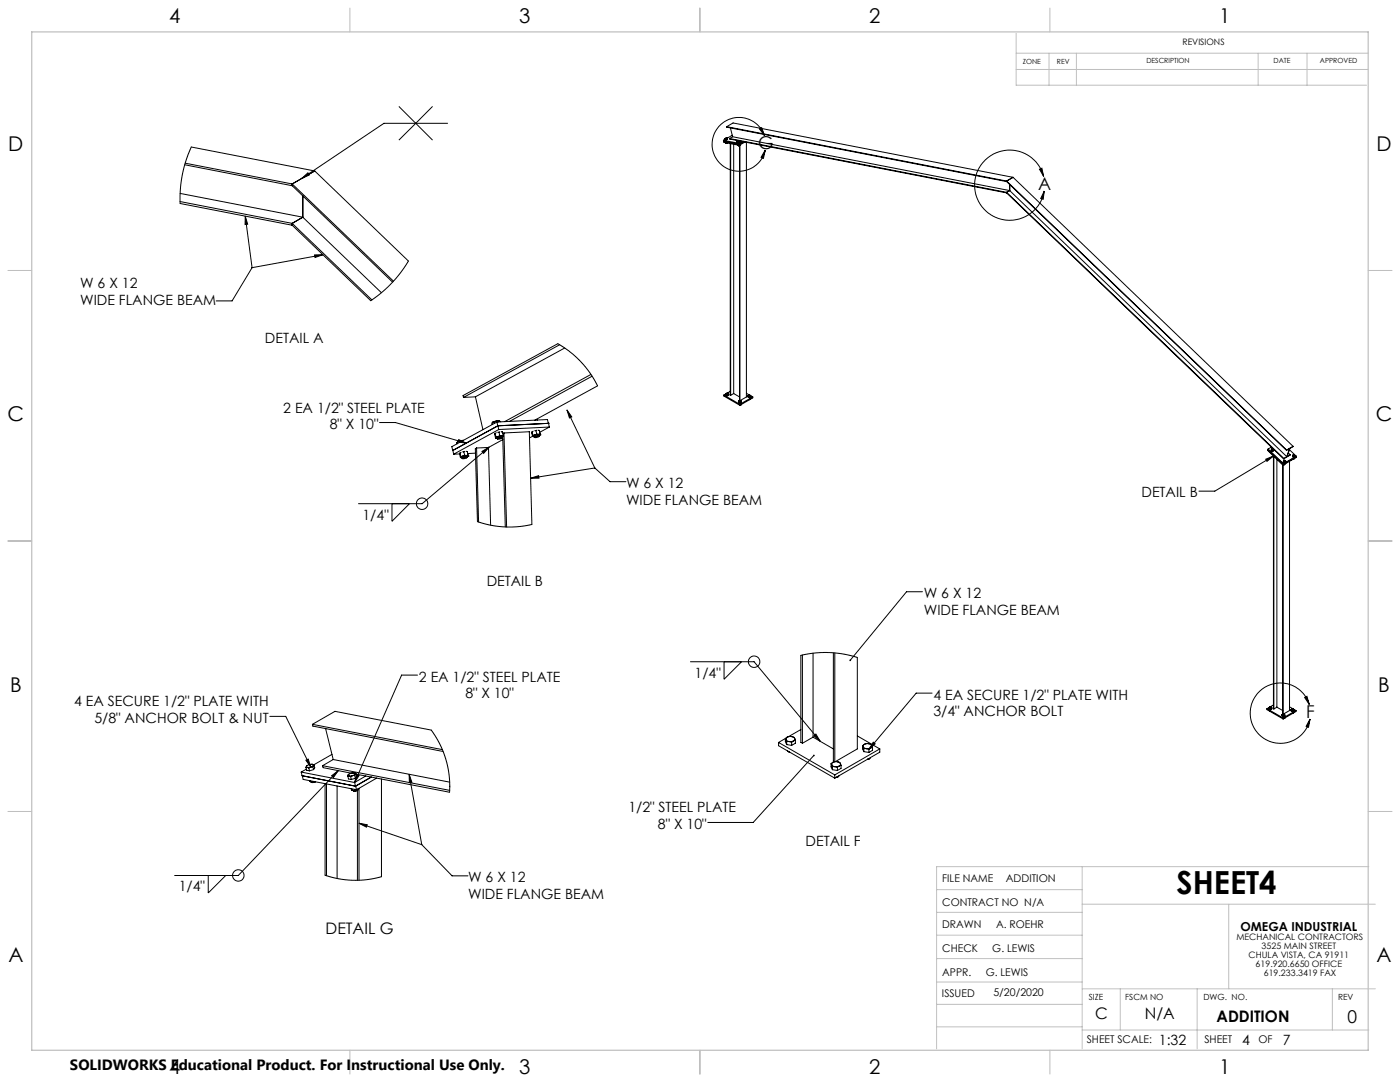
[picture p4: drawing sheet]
<svg xmlns="http://www.w3.org/2000/svg" width="559mm" height="432mm" viewBox="0 0 559 432" stroke-linecap="round" stroke-linejoin="round" font-family="sans-serif">
<g fill="none" stroke="#c0c0c0" stroke-width=".4">
<path d="M139.7 3.2v9.5M279.4 3.2v9.5M405.6 13.3v20.7h139.9M419.1 3.2v9.5M405.6 21.2h140.5M405.6 27.7h140.5M418.7 21.2v12.8M429.6 21.2v12.8M502.2 21.2v12.8M521.7 21.2v12.8M3.1 107.9h9.6M546.1 107.9h9.5"/>
<path d="M3.1 215.9h9.6M546.1 215.9h9.5M3.1 323.8h9.6M546.1 323.8h9.5M373.8 355h58.1M431.9 345.9v72.7M546.3 345.9h-172.5v72.7M373.8 373.2h58.1M373.8 364.1h58.1M431.9 360.9h117.1M490.4 360.9v33.7M373.8 382.6h58.1"/>
<path d="M373.8 391.9h58.1M431.9 394.6h117.1M447.1 394.6v16.5M477.8 394.6v24M531.8 394.6v16.5M139.7 419.1v9.6M279.4 419.1v9.6M373.8 409.8h58.1M373.8 400.8h58.1M419.1 419.1v9.6M431.9 411.1h114.4"/>
</g>
<path d="M12.7 12.7h533.4v406.4h-533.4z" fill="none" stroke="#c0c0c0" stroke-width=".5"/>
<g fill="none" stroke="#000" stroke-width=".4">
<path d="M159.2 42.5l13.4 13.4M172.6 42.5l-13.4 13.4M178.6 49.2h-25.4l-32.8 22M288.7 56l6.2 1.2M288.7 56l.2 .4M288.9 56.4h.1M288.9 56.4l6.1 1.2 1.8-1M288.9 56.4l.1 .4 6.1 1.2M289.3 55.5h.2M289.3 55.5l.4 .3M289.3 55.3l.2 .2M289.3 55.3v.2"/>
<path d="M289.3 55.7l-.6 .3M289.4 55.3h-.1M289.4 55.2v.1M289.5 55.5h.1M289.6 55.5l.1 .3M289.7 55.1l-.4 .2M289.7 57h.1M289.7 57l.1 .1M289.8 57.1h.1M289.8 57v.1M289.8 57.1h.2M289.8 55.4l-.2 .1"/>
<path d="M289.8 55.4l-.3 .1M289.9 57.1h.1M289.9 57.1h.5l-.4 .1M289.9 57.1l.1 .1M290 55.1h.1M290.1 55.1h-.4M290.1 55.1v.1M290.1 55.1l.1 .1M290.1 50.6v.2l111.7 21.7M290.1 50.6l111.7 21.6M290.1 50.6l2.5-1.5 111.8 21.7M290.1 55.4h-.3"/>
<path d="M290.1 55.4l.1 .3M290.1 55.2l-.3 .2M290.1 55.2v.2M290.2 55.7l-.5 .1M290.2 57.1h-.2M290.2 55.2h-.1M290.2 55.2v.5M291.2 55.3l110.6 21.5M291.2 55.3l3.3 .8M291.5 57.3l.1 100.5M291.5 51l.9 3.6M291.6 57.4v100.4"/>
<path d="M292.3 54l-2.1 1.2M292.4 54.6l110.6 21.5M292.4 54.6l-1.2 .7M292.8 57.6v99.5M294.1 56.4h.1M294.1 56.4l.4 .4M294.1 56.3l.1 .1M294.1 56.3v.1M294.2 56.3h-.1M294.2 56.2v.1M294.2 56.4l.2 .1M294.4 56.5l.1 .3"/>
<path d="M294.4 56.1l-.3 .2M294.4 57.9h.1M294.5 57.9v.1M294.5 58l.1 .1M294.5 58.1h.1M294.5 57.9l.1 .2M294.6 58.1h.2M294.6 56.4l-.2 .1M294.6 56.4h-.4M294.7 58.1h.1M294.8 56.1h.1M294.8 56.1h-.4"/>
<path d="M294.8 56.1l.1 .1M294.8 56.1l.2 .1M294.9 56.4h-.3M294.9 56.4v.3M294.9 57.2l.2 .8M294.9 56.2l-.3 .2M294.9 56.2v.2M294.9 56.7l-.4 .1M295 56.2h-.1M295 56.2l-.1 .5M295 56.2l106.8 20.8M295 58l-.2 .1"/>
<path d="M295 58h.1M295.2 58.1v101.7M295.2 58h.1M295.2 58h-.2M295.2 58l-.4 .1M295.2 58l-.5 .1M295.3 57.9l-.1 .1M296.1 56.4l-1.2 .8M297.4 56.7l-2.3 1.3M297.9 56.8v101.6l-2.6 1.5v-102M303.1 51.4l.9-.5 1.1 3.2zM305.1 54.1a10.7 10.7 0 0 0-16.8-5 10.7 10.7 0 0 0 .9 17.6 10.7 10.7 0 0 0 16.2-6.8"/>
<path d="M305.4 59.9l-.7 3.3-.9-.4zM71.9 77.2l49 9.5M73.7 65.8l42.9 8.3M73.9 65.1l42.7 8.3M116.6 73.4l40.5 38.8M116.6 74.1l40.1 38.5M116.6 73.4v.7M120.4 71.2l2.5-2.2 .6 .8zM120.9 78.2v8.5M125.6 68.2l-49.3-9.5-.7 1.7-1.7 4.7-1.4 5.9-.6 5.2v5l44.7 8.7M125.6 68.2l37.4 36-3.1 4.7-3 3.5-4.6 4.4-4.3 3.2-31.4-30.1M125.6 68.2l-9 5.2"/>
<path d="M401.8 72.2l111.7 107.4M401.8 72.5l111.7 107.2M401.8 72.2v.3M401.8 76.8v.2M401.8 77l110.5 106.1M401.8 76.8l110.6 106.2M403 76.1l110.6 106.1M403 73.6v2.5M403 76.1l-1.2 .7M404.4 70.8l111.7 107.3M404.4 70.8l-2.6 1.4M414.9 67.5l1-.4 .7 3.3z"/>
<path d="M416.6 70.4a14 14 0 0 0-21.9-7.8 14 14 0 0 0 1 23.2 14 14 0 0 0 21.1-9.6M416.8 76.2l-.4 3.3-1-.3zM71.9 80.4l44.7 8.7M97.9 86.3l.9 3.2-1 .1zM97.9 86.3l2.7 20.5M116.6 89.1v.8M116.6 89.1l31.8 30.6M120.9 86.7l31.3 30.1M120.9 86.7l-4.3 2.4M100.6 106.8l-8 13.3h-6.3M125.6 101.7h3.3l-3.2 1.1zM128.9 101.7l-28.3 5.1"/>
<path d="M223.4 137.6l-38.4 21M225.4 138.9l-35.6 19.5M185 158.6l-.2-.7 37.9-20.7 4.4 2.9 5 4.5 3.4 4.3 3 5.1-25 13.7M189.8 158.4l3 13.1M189.8 158.4l-4.8 .2M235.9 149.4l-34.4 18.8M236.3 150.1l-32.9 18.1M288.9 157.7l6.4 3.7M288.9 157.7v.3l6.4 3.7M289.7 157.2l.1 .1M289.7 157.2l.2 .6M289.7 157.2l-.8 .5"/>
<path d="M289.8 157.3l.4 .2M289.8 157.3l.1 .2M289.9 157.5h.3M289.9 157.8l.6 .1M289.9 157.5v.3M289.9 157l-.1 .3M289.9 157l-.2 .2M290.2 157.5l.3 .1M290.4 156.9l-.5 .1M290.4 156.9l.4 .2M290.5 157.6v.3M290.7 157.4l-.5 .1"/>
<path d="M290.7 157.4l-.2 .2M290.8 157.1l-.1 .3M290.8 157.1l.1 .2M290.9 157.3l-.2 .1M290.9 157.3l-.4 .6M291.5 156.2l-1.3 .7M292.8 157.1l2.4 1.3M292.8 157.1l-1.2 .7M295 159.9l-.1 .3M295 159.9l-.3 .2M295.2 159.9h.3M295.2 159.9h-.2"/>
<path d="M295.2 159.8l.1 .1M295.5 159.9h-.5M295.5 159.9l.3 .2M297.9 157l1.4 .8M298.6 158v.1M298.6 158l.1 .6M298.6 158.1l.4 .2M298.6 158.1l.1 .2M298.7 158.3h.3M298.7 158.6l.6 .1M298.7 158.3v.3M298.7 157.8l-.1 .3"/>
<path d="M298.7 157.8l-.1 .2M299 158.3l.3 .1M299.2 157.7l-.5 .1M299.2 157.7l.4 .2M299.3 158.4v.3M299.3 159.5h.1M299.4 159.4l-.1 .1M299.5 158.2l-.5 .1M299.5 158.2l-.2 .2M299.6 157.9l.9 .5M299.6 157.9l-.1 .3M299.6 157.9l.1 .3"/>
<path d="M299.7 158.2h-.2M299.7 158.2v.3l-.4 .2M300.5 158.4l-5.2 3M300.5 158.4v.4l-5.2 2.9M151.5 168.6h6.3l28.3 8.2M180.7 179.8h.1M180.8 179.8l.3 1.5M182.8 176.2l-.5 .4 .1 .5M182.8 176.2l-.2 .2M183.1 175.4l3 1.4-3.3-.4zM183.3 176.1l-.5 .1M183.3 176.1l.1 .5"/>
<path d="M184.1 175.8l-.8 .3M184.1 175.8l-1.3 .4M184.9 175.8h-.8M185 175.7l-.9 .1M190.2 178.8l.8 29.5M195 178.6l.8 31M195 178.6l-4.8 .2M195.2 178.4l-26.7 22.6h-25.4M196.8 168.5l-.4 .3 .1 .6M196.8 168.5l-.2 .1M197.3 168.3l-.5 .2M197.3 168.3l.1 .6"/>
<path d="M197.5 173.1l.3 1.6M197.6 173h.1M197.6 173l.3 1.3M197.8 174.7h.1M197.8 174.8h.2M197.9 174.7l.5 .2M197.9 174.7h-.1M197.9 174.3v.4M198.1 172.7l-.5 .3M198.1 168l-.8 .3M198.1 168l-1.3 .5M198.3 168.4l.4 1.5"/>
<path d="M198.3 168.4l-18 9.9 .4 1.5M198.3 168.4l20.2-1 .4 1.5M198.6 175.2l1.7-.4-.6 .4zM198.6 172.5h.6M198.7 169.9l20.2-1 .4 1.5M198.7 169.9l-18 9.9M198.8 174.2l-.9 .1M198.8 174.2l-.9 .5M199 168h-.9M199 168v.4M199.1 171.4l-.3-1.5-18 9.9M199.1 171.4l-18 9.9"/>
<path d="M199.2 172.5l.3 1.3M199.3 168h-.3M199.3 168h-1.2M199.3 168l.4 .3M199.5 173.8l-.7 .4M199.5 173.8l.7 .2M199.5 172.3l-.3 .2M200.1 172.3l.4 .1M200.2 174l-1.4 .2M200.2 174l.6 .1M200.3 174.8l.1-.2a1.41 1.41 0 0 0-1.8 .6M200.4 172.3l.1 .1"/>
<path d="M200.4 174.7l-.2-.6-1.1 .1-.7 .4 .1 .5M200.5 172.4h.1M200.5 172.4l.3 1.3M200.7 174.3l1 36M200.7 175.4l-5.7 3.2M200.8 174.2h.1M200.8 174.1l-.4 .3M200.8 174.1v.1M200.8 173.7l-.6 .3M200.8 173.7v.4M201.2 172.8l10.1-.5 1 37-5.8 .9-5.1 .1-5.1-.6-5.7-1.5-.9-29.1 .5-.3M201.2 172.8l1 37.5"/>
<path d="M201.2 172.8l-.5 .3M212.3 172.5l.2 1.6M212.3 172.4h.1M212.4 172.4l.3 1.3M212.5 174.1h.1M212.5 174.1l-1.2 .7M212.6 174.1l.1 .1M212.7 174.1l.5 .2M212.7 174.1h-.1M212.7 173.7v.4M212.8 172l-.4 .4M213.3 174.6h.1"/>
<path d="M213.4 174.5l1.7-.3-1 .4zM213.4 171.9h.5M213.5 173.6l-.8 .1M213.5 173.6l-.8 .5M213.7 167.5l.1 .1M213.9 171.9l.3 1.3M214.1 167.4l.3 .2M214.2 173.2l-.7 .4M214.2 173.2l.7 .2M214.3 171.7l-.4 .2M214.8 171.7l.5 .1M214.9 173.4l-1.4 .2"/>
<path d="M214.9 173.4l.6 .1M215.1 174.2v-.2h-.6l-1.2 .6M215.2 171.7l.1 .1M215.2 174.1l-.3-.6-.8 .1-1 .4 .2 .5M215.3 171.8h.1M215.3 171.8l.3 1.3M215.5 173.5l-.4 .3M215.5 173.5h.1M215.6 173.1l-.7 .3M215.6 173.1l-.1 .4M218.9 168.9h.1M219.3 170.4l-20.2 1"/>
<path d="M219.3 170.4l-3.9 2.1M226.3 163.6l11.1 23.2M226.3 163.6l1.9 2.8-.9 .4zM294.7 160.1l.2 .1M294.7 160.1l.2 .7M294.9 160.2l.3 .2M294.9 160.2v.2M294.9 160.4h.3M294.9 160.8l.6 .1M294.9 160.4v.4M295.2 160.4l.3 .1M295.3 161.4v.3"/>
<path d="M295.5 160.5v.4M295.6 161.6h.1M295.6 161.6h-.1M295.7 160.4h-.5M295.7 160.4l-.2 .1M295.8 160.1l-.1 .3M295.8 160.1l.1 .2M295.9 160.3l-.2 .1M295.9 160.3v.4l-.4 .2M506.1 179.5l6.1 5.8M506.1 179.5l-.1 .3 6.1 5.8M506.2 179.2l-.1 .3"/>
<path d="M506.2 179.2l6.1 5.8M507.4 179.5l.2 .1M507.4 179.5l.3 .6M507.5 178.4l-1.3 .8M507.5 179.3l.1 .3M507.5 179.3l-.1 .2M507.6 179.6l.4 .2M507.6 179.6l.2 .2M507.8 179.8l-.1 .3M507.8 179.1l-.3 .2M507.8 179.1l.4 .2M508 179.8h-.2"/>
<path d="M508.2 179.3l.1 .3M508.2 179.3l.2 .2M508.3 179.6l-.3 .2M508.3 179.7l-.2 .3M508.4 179.5l-.1 .1M508.4 179.5l-.3 .5M513.5 179.7l1.2-.7-1.1 3.2M513.5 179.6v.1M514.7 179.5l2.7 2.6M516.1 178.1l-2.6 1.5M516.1 178.1l-1.3 .9-1 3.2 1.1-.7M183.4 181.2l-2.3 .1"/>
<path d="M183.5 180.9l.3 1.7M183.6 180.8h.1M183.6 180.8l.3 1.3M183.8 182.6h.1M183.9 182.5l.5 .2M183.9 182.5l-.1 .1M183.9 182.1v.4M184 180.5l-.4 .3M184.6 180.3h.5M184.6 182.9l1.7-.3-1 .5zM184.7 182.1h-.8M184.7 182.1l-.8 .4"/>
<path d="M185.1 180.3l.4 1.3M185.5 181.6l-.8 .5M185.5 181.6l.7 .2M185.5 180.1l-.4 .2M186.1 180.1l.4 .1M186.2 181.8l-1.5 .3M186.2 181.8l.6 .2M186.4 182.5l-1.5 .1-.4 .3 .1 .2M186.4 180.2h.1M186.4 182.5l-.1 .2M186.4 182.5l-.1-.5h-1l-.9 .4 .1 .5M186.5 180.2h.1"/>
<path d="M186.5 180.2l.3 1.3M186.8 182h.1M186.8 182l-.5 .2M186.8 181.5l-.6 .3M186.8 181.5v.5M189.8 180.8l-3.1 .2M192.4 180.2l2.8-1.8-2.2 2.5zM211.8 190.9l3.2-1.1 .1 1zM237.4 186.8l6.1 5.4h6.3M237.4 186.8l-25.6 4.1M505.2 183.3l3.1-1.3-2.6 2.1zM508.1 180l-.4 .1"/>
<path d="M508.3 182l-23.4 14h-6.4M508.3 182l.2 100.9M508.5 182.1v100.8M509.7 183.3v98.9M512 185.5l.1 99.5M512.1 185.6v99.4M512.2 185.3l-.1 .3M512.3 185.5h.2M512.3 185l-.1 .3M512.3 184.1l.2 .1M512.3 184.1l.3 .5M512.4 183.9l.1 .3"/>
<path d="M512.4 183.9l-.1 .2M512.4 183l-.1 .1M512.5 184.2l.4 .2M512.5 184.2l.1 .2M512.6 185.3l-.1 .2M512.6 184.6h.4M512.6 184.4v.2M512.7 183.7l-.3 .2M512.7 183.7l.3 .2M512.9 184.4h.2M512.9 184.4h-.3M512.9 185.1l-.4 .4"/>
<path d="M513 183.9l.2 .3M513 183.9l.2 .1M513.1 184.4l-.1 .2M513.2 184.2l-.3 .2M513.2 184.2l-.1 .2M513.2 184v.2M513.2 184l-.2 .6M513.6 182.2l-1.2 .8M514.2 180.8l.7 .7M514.7 184.1v99.5l-2.5 1.4M514.9 181.5l-2.6 1.6M515.9 181.9l.2 .1"/>
<path d="M515.9 181.9l.3 .6M516 183.4h.1M516 181.7l.1 .3M516 181.7l-.1 .2M516.1 182l.4 .2M516.1 182l.2 .2M516.2 183.2l-.1 .2M516.2 182.5h.4M516.3 182.2l-.1 .3M516.3 181.5l-.3 .2M516.3 181.5l.4 .2M516.5 182.2h.2"/>
<path d="M516.5 182.2h-.2M516.5 183.1l-.4 .3M516.7 181.7l.1 .3M516.7 181.7l.2 .2M516.7 182.2l-.1 .3M516.8 182l-.3 .2M516.8 182l-.1 .2M516.9 181.9l-.1 .1M516.9 181.9l-.3 .6M517.3 182.4l-5.1 2.9M517.3 182.4l-.1 .3-5.1 2.9M517.4 182.1l-.1 .3"/>
<path d="M517.4 182.1l-5.1 2.9M156.5 201v7l6.9-7M368.2 236.1h-6.4l-22.4 27.4M166.7 269.4h-6.4l-18.8 42.9M275.6 264.1h25.4l26.4 31.7M289 264.1v7l7-7M320.3 261.4v35.2M324.5 260.7v33.5M332.6 260.5v43.2l.5 .3M333.2 260.6v43.4M372 276.6h-6.3l-18.9 22.4M520.7 278.3l1-.4 .9 3.2z"/>
<path d="M107.7 285.9h6.4l9.9 20.2M124.7 289.1l9-5.2 38.4 7.5 3.3 5.1 2.5 6.2 1.4 6.7 .2 6.7-37.4-7.2M124.7 289.1l.2 .7 51.9 10.1M124.7 289.1l51.9 10.1M130 290.8l3 12.3M310.8 296.3l22.4 12.9M310.8 296.3v1.3l22.4 13M313.5 294.8l.2 .4M313.5 294.8v1.2l.5 1.1M313.6 294.6l-2.8 1.7M313.7 295.2l1.3 .7M313.7 295.2l.3 .7"/>
<path d="M314 295.9h1M314 297.1l2 .4M314 295.9v1.2M314.2 294.2l-.5 .5v.5M314.2 294.2l-.7 .6M314.3 299.6l.8 .5-.5-.2M315 295.9l1 .3M315.9 293.9l1.3 .8M315.9 293.9l-1.7 .3M315.9 293.9l1 .4 .3 .4M316 296.2v1.3M316.7 295.7l-1.7 .2"/>
<path d="M316.7 295.7l-.7 .5M317.2 294.7v.5l-.5 .5M317.2 294.7l.3 .7M317.5 295.4l-.8 .3M317.5 295.4v1.2l-1.5 .9M319.7 291.1l-5 2.9M320.3 296.6l-.6-.3v-34.8l5.5-.9 6.1-.2 5.6 .7 5.3 1.3v36.5l-8.8 5.1M324.5 294.2l8.1 4.7M324.5 294.2l-4.2 2.4M324.9 293.6l.7-.7 1.8 2.9zM342.2 293.7l9 5.2M344.3 297.6l.3 .4"/>
<path d="M344.3 297.6v1.2l.5 1.2M344.6 298l1.2 .8M344.6 298l.2 .7M344.8 298.7l1 .1M344.8 300l2 .3M344.8 298.7v1.3M345 297l-.5 .6 .1 .4M345 297l-.7 .6M345.8 298.8l1 .2M346.7 296.8l1.3 .7M346.7 296.8l-1.7 .2M346.7 296.8l1 .3 .3 .4"/>
<path d="M346.8 299v1.3M347.5 298.5l-1.7 .3M347.5 298.5l-.7 .5M348 297.5l.1 .4-.6 .6M348 297.5l.3 .7M348.3 298.2l-.8 .3M348.3 298.2v1.2l-1.5 .9M348.5 296.2l.8 .7-2.5 2.1zM351.2 298.9l-18 10.3M351.2 298.9v1.3l-18 10.4M505.7 282.8l6.4 3.7M505.7 282.8v.4l6.4 3.7"/>
<path d="M506.5 282.4l.1 .1M506.5 282.4l.2 .7M506.6 282.4l-.9 .4M506.6 282.5l.3 .2M506.6 282.5l.1 .2M506.7 282.7h.2M506.7 283.1h.5M506.7 282.7v.4M506.7 282.2l-.1 .3M506.7 282.2l-.2 .2M506.7 283.8l.1 .1M506.8 283.9h.1"/>
<path d="M506.9 282.2h.3M506.9 282.2h-.2M506.9 282.7l.3 .1M507.2 282.2l.4 .2M507.2 282.2h-.5M507.2 282.8v.3M507.4 282.6l-.5 .1M507.4 282.6l-.2 .2M507.6 282.4l-.2 .2M507.6 282.4v.2M507.6 282.6h-.2M507.6 282.6v.3l-.4 .2"/>
<path d="M508.3 281.3l-1.4 .9M509.7 282.2l2.3 1.4M509.7 282.2l-1.2 .7M511.7 285.3l.1 .1M511.7 285.3l.2 .6M511.8 285.4l.4 .2M511.8 285.4l.1 .2M511.9 285.6h.3M511.9 285.9l.5 .1M511.9 285.6v.3M511.9 285.1l-.1 .3M511.9 285.1l-.2 .2"/>
<path d="M512.1 285h.3M512.1 285l-.2 .1M512.1 286.5v.4M512.2 285.6l.2 .1M512.4 285l.4 .2M512.4 285l-.5 .1M512.4 285.7v.3M512.5 286.7h.1M512.5 286.7l-.2 .1M512.6 286.6l-.1 .1M512.7 285.5l-.5 .1M512.7 285.5l-.3 .2"/>
<path d="M512.8 285.2l-.1 .3M512.8 285.2v.2M512.8 285.4l-.1 .1M512.8 285.4l-.4 .6M514.7 282.1l2.6 1.5M515.3 283.2l.1 .1M515.3 283.2l.1 .7M515.4 283.3l.3 .2M515.4 283.3v.2M515.4 283.5h.3M515.4 283.9l.6 .1M515.4 283.5v.4"/>
<path d="M515.5 283l-.1 .3M515.5 283l-.2 .2M515.7 283.5l.3 .1M516 283l.4 .2M516 283h-.5M516 283.6v.4M516.1 284.7h-.2M516.1 284.7h.1M516.2 283.5h-.5M516.2 283.5l-.2 .1M516.2 284.6l-.1 .1M516.4 283.2l-.2 .3"/>
<path d="M516.4 283.2v.2M516.4 283.4l-.2 .1M516.4 283.4v.3l-.4 .3M517.3 283.6l-5.2 2.9M517.3 283.6v.4l-5.2 2.9M522.6 281.1a12 12 0 0 0-18.9-5.9 12 12 0 0 0 1.1 19.7 12 12 0 0 0 18.1-8M522.9 286.9l-.6 3.3-1-.3zM120.2 308.1l.4 1.5 21.4 4.2M120.2 308.1l21.3 4.2M120.7 309.6l.3 1.4 21.3 4.2M120.7 309.6h.1M122.1 306.2h.6"/>
<path d="M122.1 306.2l.3 1.2 1.1 .2M122.1 303.4l.9-.5 1 3.2zM122.3 307l-2.1 1.1M122.3 305.8l.4 .4M122.3 305.8l-.2 .4M122.6 305.5l-.3 .3M122.7 306.2l.6 .3M123.3 306.5l.2 1.1M123.4 305.2l-1.1 .6M123.5 311.5l.4 .4M123.8 311.6l.1 .3M123.8 311.9l.9 .1"/>
<path d="M123.9 311.9l.8 .1M124 306.1l-.7 .4M124 306.1l-1.3 .1M124.2 312v.1M124.6 305h.1M124.7 305l-1.3 .2M124.7 305l.4 .5M124.7 305l.6 .3M124.9 306l-.9 .1M124.9 306l.3 1.1M125.1 305.5l-1.1 .6M125.1 305.5l-.2 .5"/>
<path d="M125.2 307.1l-1.7 .5M125.2 311.9l-.5 .1M125.3 311.9l-.6 .1M125.3 305.3l-.2 .2M125.3 305.3l.3 1.1-.4 .7M125.9 312l-1.1 .3-.6-.2M125.9 312l-1.5 .2M128.8 305.6l50.7 9.8M128.8 305.6l.2 .8 11.3 2.2M130.3 312.8v36.7M132.4 309.6l2.6-2-1.9 2.7zM132.5 301.1l-7.3 4.1"/>
<path d="M133 303.1l46.5 9M133 303.1l-4.2 2.5M134.5 313.7v36.9M135 307.6l-39.9 41.8h-25.4M138.8 309.7h.5M138.8 309.7l.3 1.2 1.1 .2M139 309.2l.3 .5M139 309.2l-.2 .5M139.2 309l-.2 .2M139.2 309h.1M139.3 309.7l.6 .2M139.9 309.9l.3 1.2"/>
<path d="M140.1 308.6l-1.1 .6M140.1 314.7l.4 .6M140.4 314.8l.1 .5M140.5 315.3l.9 .2M140.7 309.6l-.8 .3M140.7 309.6l-1.4 .1M141.4 308.5h.1M141.4 308.5l-1.3 .1M141.4 308.5l.4 .1-.1 .4M141.4 308.5l.6 .2M141.6 309.4l-.9 .2M141.6 309.4l.3 1.2"/>
<path d="M141.7 309l-1 .6M141.7 309l-.1 .4M141.9 310.6l-1.7 .5M142 313.8l.3 1.4M142 308.7l-.3 .3M142 308.7l.3 1.2-.4 .7M142.1 315.2l-.7 .3M142.1 315.1v.1M142.4 309l.9 .5-1.8 2.8zM142.7 315.4v35.9M142.8 315l.5-.4v36.7M142.8 315l-.7 .2"/>
<path d="M142.8 315l-1.4 .5M142.8 315.2l-.8 .5-.9-.1M142.9 315a1.41 1.41 0 0 1-2 .5M142.9 315h.1M143.2 314.6l-.4 .4M146 309.7l-4.5 2.6M148.1 310.1l-6.2 3.6-.4-1.4M148.2 310.1l-6.2 3.7M150.4 310.5l-8.1 4.7M152.3 310.9v39l-7.1 1.3-7.5-.1-3.9-.7-4-1.1v-36.6M163.3 309l5 28.1M163.3 309l1.1 3.2-1 .1z"/>
<path d="M324.8 301.5l-24.2 26.7h-18.1M331.7 304.8l.3 .4M331.7 304.8v1.2l.5 1.2M332 305.2l1.2 .8M332 305.2l.2 .7M332.2 305.9l1 .1M332.2 307.2l2.1 .3M332.2 305.9v1.3M332.5 304.2l-.6 .6 .1 .4M332.5 304.2l-.8 .6M333.2 304h1M333.2 304l-.7 .2"/>
<path d="M333.2 309.2v1.4M333.2 306l1.1 .2M334.2 304l1.2 .7M334.2 304l-1.7 .2M334.2 304l1 .3 .2 .4M334.3 306.2v1.3M334.5 310l-.6 .2M334.5 310l-.7 .2M334.9 309.6l-.4 .4M335 305.7l-1.8 .3M335 305.7l-.7 .5M335.4 304.7l.1 .4-.5 .6"/>
<path d="M335.4 304.7l.3 .7M335.7 305.4l-.7 .3M335.7 305.4v1.2l-1.4 .9M347.1 302.8l-.8 .2M347.5 302.3l-.4 .5M143.3 328.5l25 8.6M143.3 328.5l3.3 .6-.3 1zM168.3 337.1l12.1 12.4h6.4M83.1 349.4v7l7-7"/>
<circle cx="168.5" cy="201" r="2.29"/>
<circle cx="301" cy="264.1" r="2.29"/>
<circle cx="95.1" cy="349.4" r="2.29"/>
</g>
<g fill="#000">
<path d="M414.9 67.5l1-.4 .7 3.3zM416.8 76.2l-.4 3.3-1-.3zM520.7 278.3l1-.4 .9 3.2zM522.9 286.9l-.6 3.3-1-.3zM303.1 51.4l.9-.5 1.1 3.2zM305.4 59.9l-.7 3.3-.9-.4z"/>
<path d="M505.2 183.3l3.1-1.3-2.6 2.1zM120.4 71.2l2.5-2.2 .6 .8zM348.5 296.2l.8 .7-2.5 2.1zM324.7 301.2a.35 .35 0 0 0-.1 .5 .35 .35 0 0 0 .5 0 .35 .35 0 0 0 0-.5l-.3 .3 .3-.3zM339.1 263.3l.1 .5 .2-.3-.2 .3a.35 .35 0 0 0 .5-.1 .35 .35 0 0 0-.1-.5 .35 .35 0 0 0-.5 .1zM324.9 293.6l.7-.7 1.8 2.9zM183.1 175.4l3 1.4-3.3-.4zM192.4 180.2l2.8-1.8-2.2 2.5zM122.1 303.4l.9-.5 1 3.2zM142.4 309l.9 .5-1.8 2.8zM132.4 309.6l2.6-2-1.9 2.7zM163.3 309l1.1 3.2-1 .1zM143.3 328.5l3.3 .6-.3 1zM97.9 86.3l.9 3.2-1 .1zM125.6 101.7h3.3l-3.2 1.1zM211.8 190.9l3.2-1.1 .1 1zM226.3 163.6l1.9 2.8-.9 .4z"/>
</g>
<text font-size="12.7" x="469.6" y="356.9">SHEET4</text>
<g font-size="8.1">
<text x="67.6" y="9.3">4</text>
<text x="207.3" y="9.3">3</text>
<text x="347" y="9.3">2</text>
<text x="486.7" y="9.3">1</text>
<text x="3.3" y="60.1">D</text>
<text x="549.4" y="60.1">D</text>
<text x="3" y="168">C</text>
<text x="549.1" y="168">C</text>
<text x="4" y="276">B</text>
<text x="550.1" y="276">B</text>
<text x="3.3" y="383.9">A</text>
<text x="549.4" y="383.9">A</text>
<text x="67.6" y="428.4">4</text>
<text x="207.3" y="428.4">3</text>
<text x="347" y="428.4">2</text>
<text x="486.7" y="428.4">1</text>
</g>
<g font-size="7.1">
<text x="302.6" y="59.6">G</text>
<text x="414.4" y="75.9">A</text>
<text x="521.4" y="286.6">F</text>
<text x="537.8" y="408.3">0</text>
</g>
<g font-size="6.3">
<text x="129.9" y="372.9">DETAIL G</text>
<text x="437.2" y="406.8">C</text>
<text x="456.9" y="406.8">N/A</text>
<text x="485.6" y="407.8">ADDITION</text>
</g>
<text font-size="5.9" x="27.9" y="427">SOLIDWORKS Educational Product. For Instructional Use Only.</text>
<g font-size="5.6">
<text x="32" y="115">W 6 X 12</text>
<text x="32" y="121.6">WIDE FLANGE BEAM</text>
<text x="105.7" y="136.9">DETAIL A</text>
<text x="113.1" y="164.7">2 EA 1/2&quot; STEEL PLATE</text>
<text x="131.6" y="171.3">8&quot; X 10&quot;</text>
<text x="249.9" y="194.8">W 6 X 12</text>
<text x="249.9" y="201.5">WIDE FLANGE BEAM</text>
<text x="455.6" y="198.2">DETAIL B</text>
<text x="144.7" y="207.3">1/4&quot;</text>
<text x="194.3" y="234">DETAIL B</text>
<text x="368.7" y="238.8">W 6 X 12</text>
<text x="368.7" y="245.5">WIDE FLANGE BEAM</text>
<text x="167.2" y="272.1">2 EA 1/2&quot; STEEL PLATE</text>
<text x="277.2" y="270.4">1/4&quot;</text>
<text x="29.6" y="281.9">4 EA SECURE 1/2&quot; PLATE WITH</text>
<text x="185.7" y="278.7">8&quot; X 10&quot;</text>
<text x="372.6" y="279.3">4 EA SECURE 1/2&quot; PLATE WITH</text>
<text x="372.6" y="285.9">3/4&quot; ANCHOR BOLT</text>
<text x="37.7" y="288.6">5/8&quot; ANCHOR BOLT &amp; NUT</text>
<text x="250.8" y="324.2">1/2&quot; STEEL PLATE</text>
<text x="262.6" y="330.9">8&quot; X 10&quot;</text>
<text x="321.6" y="337.7">DETAIL F</text>
<text x="186.9" y="352.2">W 6 X 12</text>
<text x="71.3" y="355.7">1/4&quot;</text>
<text x="186.9" y="358.8">WIDE FLANGE BEAM</text>
<text x="462.6" y="417.2">1:32</text>
<text x="495.9" y="417.2">4</text>
<text x="512" y="417.2">7</text>
</g>
<text font-size="4.9" x="495.1" y="371.4">OMEGA INDUSTRIAL</text>
<g font-size="4.2">
<text x="376.1" y="352">FILE NAME</text>
<text x="401.4" y="351.8">ADDITION</text>
<text x="376.1" y="361.4">CONTRACT NO N/A</text>
<text x="376.1" y="370.3">DRAWN</text>
<text x="397.6" y="370.3">A. ROEHR</text>
<text x="376.1" y="379.8">CHECK</text>
<text x="396.1" y="379.8">G. LEWIS</text>
<text x="376.1" y="389.3">APPR.</text>
<text x="393.4" y="389.3">G. LEWIS</text>
<text x="376" y="397.8">ISSUED</text>
<text x="396.5" y="397.6">5/20/2020</text>
<text x="433.8" y="416.3">SHEET SCALE:</text>
<text x="480.7" y="416.3">SHEET</text>
<text x="502.3" y="416.3">OF</text>
</g>
<g font-size="3.5">
<text x="472" y="18.1">REVISIONS</text>
<text x="493.5" y="375.2">MECHANICAL CONTRACTORS</text>
<text x="498.4" y="382.3">CHULA VISTA, CA 91911</text>
<text x="503.6" y="378.8">3525 MAIN STREET</text>
<text x="501.2" y="385.8">619.920.6650 OFFICE</text>
<text x="504.5" y="389.3">619.233.3419 FAX</text>
</g>
<g font-size="3.4">
<text x="434.6" y="399.2">SIZE</text>
<text x="449.1" y="399.2">FSCM NO</text>
<text x="480.3" y="399.2">DWG. NO.</text>
<text x="534.1" y="399.2">REV</text>
</g>
<g font-size="2.8">
<text x="408.3" y="25.4">ZONE</text>
<text x="421.9" y="25.4">REV</text>
<text x="457.6" y="25.3">DESCRIPTION</text>
<text x="508.3" y="25.3">DATE</text>
<text x="526.9" y="25.3">APPROVED</text>
</g>
</svg>
